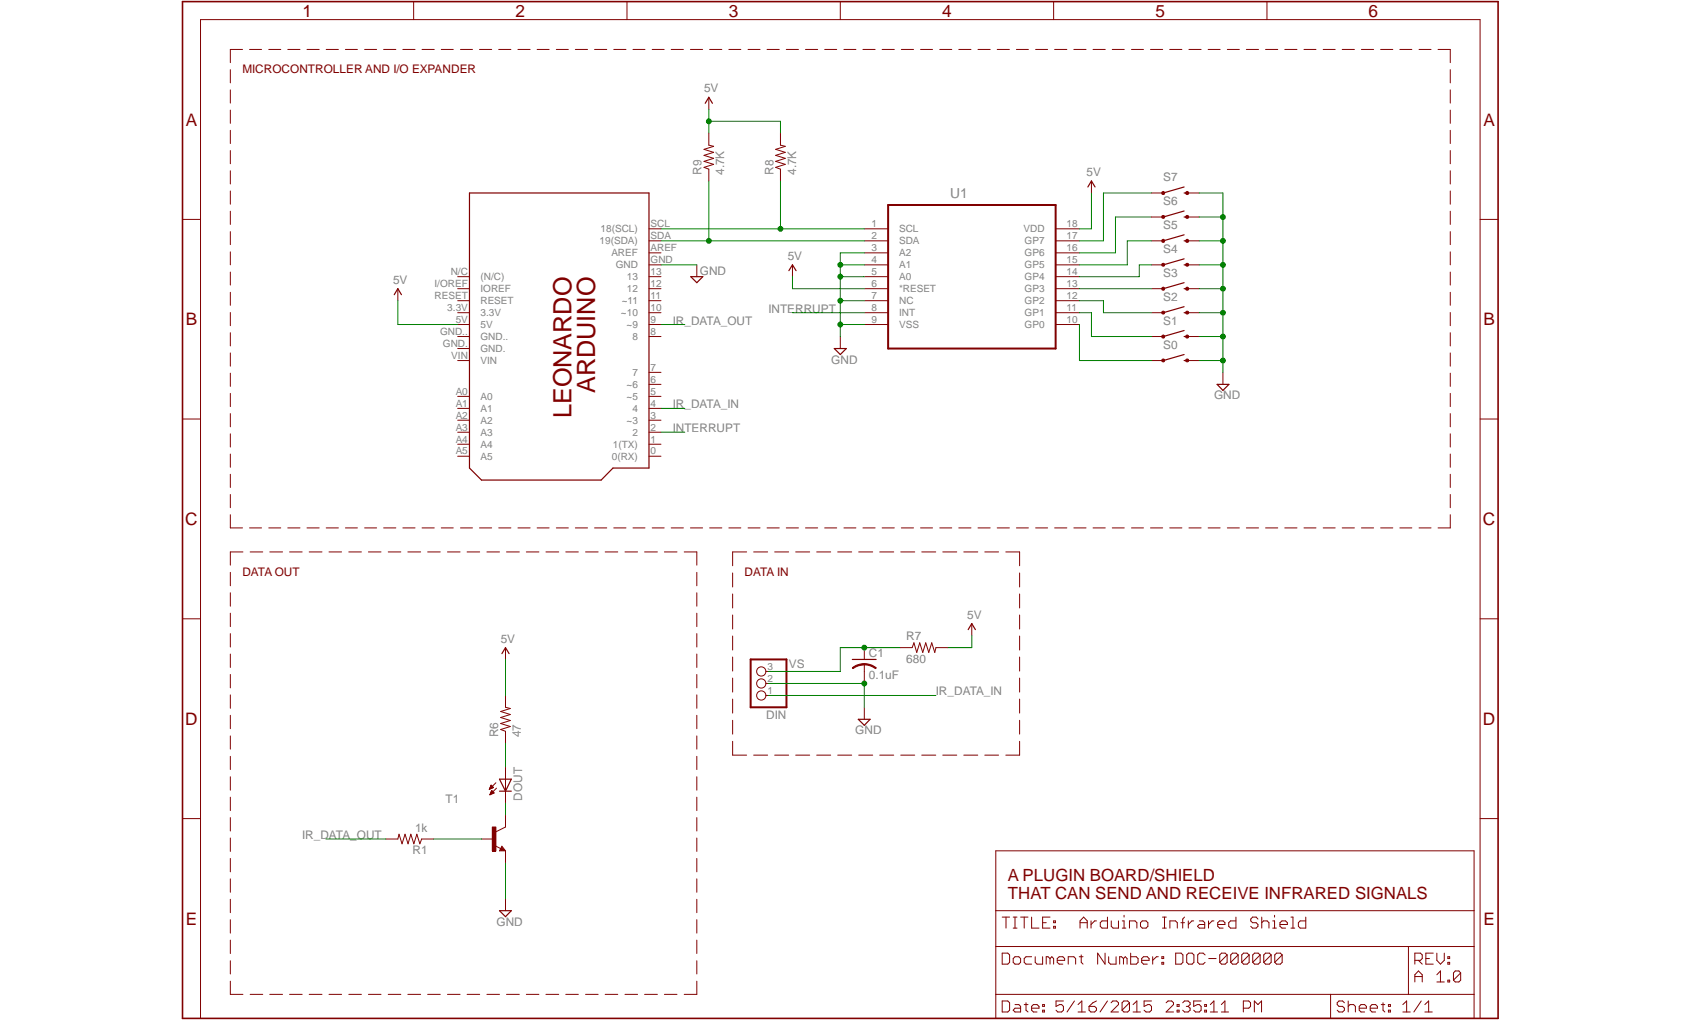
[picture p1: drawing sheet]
<svg xmlns="http://www.w3.org/2000/svg" width="356mm" height="216mm" viewBox="0 0 356 216" stroke-linecap="round" stroke-linejoin="round" font-family="sans-serif">
<g fill="none" stroke="#800000" stroke-width=".21">
<path d="M48.7 14.7v2.8M48.7 19v2.8M51.3 10.5h-2.6v2.8M52.8 10.5h2.5M56.9 10.5h2.5M60.9 10.5h2.6M64.9 10.5h2.6M69 10.5h2.6M73.1 10.5h2.5M77.1 10.5h2.6M81.2 10.5h2.5M85.2 10.5h2.6"/>
<path d="M89.3 10.5h2.6M93.3 10.5h2.6M97.4 10.5h2.5M101.4 10.5h2.6M105.5 10.5h2.6M109.6 10.5h2.5M113.6 10.5h2.6M117.7 10.5h2.5M121.7 10.5h2.6M125.8 10.5h2.6M129.8 10.5h2.6M133.9 10.5h2.5"/>
<path d="M138 10.5h2.5M142 10.5h2.6M146 10.5h2.6M150.1 10.5h2.6M154.2 10.5h2.5M158.2 10.5h2.6M162.3 10.5h2.5M166.3 10.5h2.6M170.4 10.5h2.6M174.5 10.5h2.5M178.5 10.5h2.6M182.5 10.5h2.6"/>
<path d="M186.6 10.5h2.6M190.7 10.5h2.6M194.7 10.5h2.6M198.8 10.5h2.5M202.8 10.5h2.6M206.9 10.5h2.6M210.9 10.5h2.6M215 10.5h2.6M219.1 10.5h2.5M223.1 10.5h2.6M227.2 10.5h2.5M231.2 10.5h2.6"/>
<path d="M235.3 10.5h2.5M239.4 10.5h2.5M243.4 10.5h2.6M247.4 10.5h2.6M251.5 10.5h2.6M255.6 10.5h2.5M259.6 10.5h2.6M263.7 10.5h2.5M267.7 10.5h2.6M271.8 10.5h2.6M275.8 10.5h2.6M279.9 10.5h2.5"/>
<path d="M283.9 10.5h2.6M288 10.5h2.6M292.1 10.5h2.5M296.1 10.5h2.6M300.2 10.5h2.5M304.2 10.5h2.6v2.8M306.8 14.7v2.8M306.8 19v2.8M48.7 23.3v2.8M48.7 27.6v2.8M48.7 31.8v2.8M48.7 36.1v2.8"/>
<path d="M306.8 23.3v2.8M306.8 27.6v2.8M306.8 31.8v2.8M306.8 36.1v2.8M48.7 40.4v2.8M48.7 44.7v2.8M48.7 49v2.7M48.7 53.3v2.7M48.7 57.5v2.8M167.6 56v2.5M306.8 40.4v2.8M306.8 44.7v2.8"/>
<path d="M306.8 49v2.7M306.8 53.3v2.7M306.8 57.5v2.8M48.7 61.8v2.8M48.7 66.1v2.8M48.7 70.4v2.8M48.7 74.6v2.8M48.7 78.9v2.8M177.8 71.2v2.5M306.8 61.8v2.8M306.8 66.1v2.8M306.8 70.4v2.8"/>
<path d="M306.8 74.6v2.8M306.8 78.9v2.8M48.7 83.2v2.8M48.7 87.5v2.8M48.7 91.7v2.8M48.7 96v2.8M306.8 83.2v2.8M306.8 87.5v2.8M306.8 91.7v2.8M306.8 96v2.8M48.7 108.8v2.8h2.6M48.7 100.3v2.8"/>
<path d="M48.7 104.6v2.8M51.4 116.7h-2.7v2.8M52.8 111.6h2.5M52.9 116.7h2.7M56.9 111.6h2.5M57.1 116.7h2.7M60.9 111.6h2.6M61.3 116.7h2.6M64.9 111.6h2.6M65.4 116.7h2.7M69 111.6h2.6M69.6 116.7h2.7"/>
<path d="M73.1 111.6h2.5M73.8 116.7h2.7M77.1 111.6h2.6M77.9 116.7h2.7M81.2 111.6h2.5M82.1 116.7h2.7M85.2 111.6h2.6M86.3 116.7h2.7M89.3 111.6h2.6M90.5 116.7h2.6M93.3 111.6h2.6M94.7 116.7h2.6"/>
<path d="M97.4 111.6h2.5M98.8 116.7h2.7M101.4 111.6h2.6M103 116.7h2.7M105.5 111.6h2.6M107.1 116.7h2.8M109.6 111.6h2.5M111.3 116.7h2.7M113.6 111.6h2.6M115.5 116.7h2.7M117.7 111.6h2.5M119.7 116.7h2.6"/>
<path d="M121.7 111.6h2.6M123.9 116.7h2.6M125.8 111.6h2.6M128 116.7h2.7M129.8 111.6h2.6M132.2 116.7h2.7M133.9 111.6h2.5M136.4 116.7h2.7M138 111.6h2.5M140.5 116.7h2.7M142 111.6h2.6M144.7 116.7h2.7v2.8"/>
<path d="M146 111.6h2.6M150.1 111.6h2.6M154.2 111.6h2.5M157.9 116.7h-2.9v2.9M158.2 111.6h2.6M159.4 116.7h3M162.3 111.6h2.5M163.9 116.7h2.9M166.3 111.6h2.6M168.3 116.7h3M170.4 111.6h2.6M172.8 116.7h2.9"/>
<path d="M174.5 111.6h2.5M177.2 116.7h3M178.5 111.6h2.6M181.7 116.7h2.9M182.5 111.6h2.6M186.1 116.7h3M186.6 111.6h2.6M190.5 116.7h3M190.7 111.6h2.6M194.7 111.6h2.6M195 116.7h3M198.8 111.6h2.5"/>
<path d="M199.4 116.7h3M202.8 111.6h2.6M203.9 116.7h2.9M206.9 111.6h2.6M208.3 116.7h2.9M210.9 111.6h2.6M212.8 116.7h2.9v2.9M215 111.6h2.6M219.1 111.6h2.5M223.1 111.6h2.6M227.2 111.6h2.5M231.2 111.6h2.6"/>
<path d="M235.3 111.6h2.5M239.4 111.6h2.5M243.4 111.6h2.6M247.4 111.6h2.6M251.5 111.6h2.6M255.6 111.6h2.5M259.6 111.6h2.6M263.7 111.6h2.5M267.7 111.6h2.6M271.8 111.6h2.6M275.8 111.6h2.6M279.9 111.6h2.5"/>
<path d="M283.9 111.6h2.6M288 111.6h2.6M292.1 111.6h2.5M296.1 111.6h2.6M300.2 111.6h2.5M306.8 100.3v2.8M306.8 104.6v2.8M306.8 108.8v2.8h-2.6M48.7 121v2.9M48.7 125.3v2.9M48.7 129.7v2.8M48.7 134v2.8"/>
<path d="M48.7 138.3v2.8M147.4 121v2.9M147.4 125.3v2.9M147.4 129.7v2.8M147.4 134v2.8M147.4 138.3v2.8M155 121.2v2.9M155 125.6v3M155 130v3M155 134.5v3M155 138.9v3M215.7 121.2v2.9"/>
<path d="M215.7 125.6v3M215.7 130v3M215.7 134.5v3M215.7 138.9v3M48.7 142.6v2.9M48.7 146.9v2.9M48.7 151.3v2.8M48.7 155.6v2.8M48.7 159.9v2.8M147.4 142.6v2.9M147.4 146.9v2.9M147.4 151.3v2.8"/>
<path d="M147.4 155.6v2.8M147.4 159.9v2.8M155 156.8v2.9h2.9M155 143.4v2.9M155 147.8v3M155 152.3v2.9M159.4 159.7h3M163.9 159.7h2.9M168.3 159.7h3M172.8 159.7h2.9M177.2 159.7h3M181.7 159.7h2.9"/>
<path d="M186.1 159.7h3M190.5 159.7h3M195 159.7h3M199.4 159.7h3M203.9 159.7h2.9M208.3 159.7h2.9M215.7 143.4v2.9M215.7 147.8v3M215.7 152.3v2.9M215.7 156.8v2.9h-2.9M48.7 164.3v2.8M48.7 168.6v2.8"/>
<path d="M48.7 172.9v2.8M48.7 177.2v2.8M147.4 164.3v2.8M147.4 168.6v2.8M147.4 172.9v2.8M147.4 177.2v2.8M48.7 181.5v2.9M48.7 185.8v2.9M48.7 190.2v2.8M48.7 194.5v2.8M48.7 198.8v2.8M147.4 181.5v2.9"/>
<path d="M147.4 185.8v2.9M147.4 190.2v2.8M147.4 194.5v2.8M147.4 198.8v2.8M48.7 203.2v2.8M48.7 207.5v2.8h2.7M52.9 210.3h2.7M57.1 210.3h2.7M61.3 210.3h2.6M65.4 210.3h2.7M69.6 210.3h2.7M73.8 210.3h2.7"/>
<path d="M77.9 210.3h2.7M82.1 210.3h2.7M86.3 210.3h2.7M90.5 210.3h2.6M94.7 210.3h2.6M98.8 210.3h2.7M103 210.3h2.7M107.1 210.3h2.8M111.3 210.3h2.7M115.5 210.3h2.7M119.7 210.3h2.6M123.9 210.3h2.6"/>
<path d="M128 210.3h2.7M132.2 210.3h2.7M136.4 210.3h2.7M140.5 210.3h2.7M147.4 203.2v2.8M147.4 207.5v2.8h-2.7M248.7 201.5h1.2l.3 .4v1.6l-.3 .4h-1.2zM251 201.9l.4-.4h.8l.4 .4v1.6l-.4 .4h-.8l-.4-.4zM254.9 201.9l-.4-.4h-.8l-.3 .4v1.6l.3 .4h.8l.4-.4M255.7 202.7h1.6M259.6 201.9v1.6l-.4 .4h-.8l-.4-.4M259.6 201.9l-.4-.4h-.8l-.4 .4v1.6"/>
<path d="M259.6 201.9l-1.6 1.6M261.9 201.9v1.6l-.4 .4h-.8l-.4-.4M261.9 201.9l-.4-.4h-.8l-.4 .4v1.6M261.9 201.9l-1.6 1.6M264.2 201.9v1.6l-.4 .4h-.7l-.4-.4M264.2 201.9l-.4-.4h-.7l-.4 .4v1.6M264.2 201.9l-1.5 1.6M266.6 201.9v1.6l-.5 .4h-.7l-.4-.4M266.6 201.9l-.5-.4h-.7l-.4 .4v1.6M266.6 201.9l-1.6 1.6M268.9 201.9v1.6l-.4 .4h-.8l-.4-.4M268.9 201.9l-.4-.4h-.8l-.4 .4v1.6"/>
<path d="M268.9 201.9l-1.6 1.6M271.2 201.9v1.6l-.4 .4h-.8l-.3-.4M271.2 201.9l-.4-.4h-.8l-.3 .4v1.6M271.2 201.9l-1.5 1.6M299.3 207.6v-1.5l.8-.8 .8 .8v1.5M299.3 206.5h1.6M304 206.1l.7-.8v2.3M304 207.6h1.5M306.3 207.3h.4v.3h-.4zM309 205.7v1.6l-.4 .3h-.8l-.3-.3M309 205.7l-.4-.4h-.8l-.3 .4v1.6M309 205.7l-1.5 1.6"/>
</g>
<path d="M166.9 57.2l.7-1.2 .8 1.2M176.5 73.7h2.5l-1.2 1.3zM250.5 76.2h.6M250.5 75l-4.4 1.2" fill="none" stroke="#800000" stroke-width=".25"/>
<path d="M245.8 76h.5v.5h-.5z" fill-rule="evenodd" fill="#800000"/>
<path d="M245.8 76h.5v.5h-.5z" fill="none" stroke="#800000" stroke-width=".21"/>
<path d="M250.9 76h.5v.5h-.5l-.1-.3z" fill-rule="evenodd" fill="#800000"/>
<path d="M243.5 76.2h2.6M250.9 76h.5v.5h-.5l-.1-.3zM251.1 76.2h2.6" fill="none" stroke="#800000" stroke-width=".21"/>
<path d="M250.5 71.2h.6M250.5 69.9l-4.4 1.3" fill="none" stroke="#800000" stroke-width=".25"/>
<path d="M245.8 71l.3-.2 .2 .2v.4h-.5z" fill-rule="evenodd" fill="#800000"/>
<path d="M245.8 71l.3-.2 .2 .2v.4h-.5z" fill="none" stroke="#800000" stroke-width=".21"/>
<path d="M250.9 71l.2-.2 .3 .2v.4h-.5l-.1-.2z" fill-rule="evenodd" fill="#800000"/>
<path d="M243.5 71.2h2.6M250.9 71l.2-.2 .3 .2v.4h-.5l-.1-.2zM251.1 71.2h2.6" fill="none" stroke="#800000" stroke-width=".21"/>
<path d="M250.5 66.1h.6M250.5 64.9l-4.4 1.2" fill="none" stroke="#800000" stroke-width=".25"/>
<path d="M245.8 65.9h.5v.4h-.5z" fill-rule="evenodd" fill="#800000"/>
<path d="M245.8 65.9h.5v.4h-.5z" fill="none" stroke="#800000" stroke-width=".21"/>
<path d="M250.9 65.9h.5v.4h-.5l-.1-.2z" fill-rule="evenodd" fill="#800000"/>
<path d="M243.5 66.1h2.6M250.9 65.9h.5v.4h-.5l-.1-.2zM251.1 66.1h2.6" fill="none" stroke="#800000" stroke-width=".21"/>
<path d="M250.5 59.8l-4.4 1.2M250.5 61h.6" fill="none" stroke="#800000" stroke-width=".25"/>
<path d="M245.8 60.8l.3-.1 .2 .1v.5h-.5z" fill-rule="evenodd" fill="#800000"/>
<path d="M245.8 60.8l.3-.1 .2 .1v.5h-.5z" fill="none" stroke="#800000" stroke-width=".21"/>
<path d="M250.9 60.8l.2-.1 .3 .1v.5h-.5l-.1-.3z" fill-rule="evenodd" fill="#800000"/>
<path d="M243.5 61h2.6M250.9 60.8l.2-.1 .3 .1v.5h-.5l-.1-.3zM251.1 61h2.6" fill="none" stroke="#800000" stroke-width=".21"/>
<path d="M250.5 56h.6M250.5 54.7l-4.4 1.3" fill="none" stroke="#800000" stroke-width=".25"/>
<path d="M245.8 55.8h.5v.4h-.5z" fill-rule="evenodd" fill="#800000"/>
<path d="M245.8 55.8h.5v.4h-.5z" fill="none" stroke="#800000" stroke-width=".21"/>
<path d="M250.9 55.8h.5v.4h-.5l-.1-.2z" fill-rule="evenodd" fill="#800000"/>
<path d="M243.5 56h2.6M250.9 55.8h.5v.4h-.5l-.1-.2zM251.1 56h2.6" fill="none" stroke="#800000" stroke-width=".21"/>
<path d="M250.5 50.9h.6M250.5 49.7l-4.4 1.2" fill="none" stroke="#800000" stroke-width=".25"/>
<path d="M245.8 50.7l.3-.1 .2 .1v.5h-.5z" fill-rule="evenodd" fill="#800000"/>
<path d="M245.8 50.7l.3-.1 .2 .1v.5h-.5z" fill="none" stroke="#800000" stroke-width=".21"/>
<path d="M250.9 50.7l.2-.1 .3 .1v.5h-.5l-.1-.3z" fill-rule="evenodd" fill="#800000"/>
<path d="M243.5 50.9h2.6M250.9 50.7l.2-.1 .3 .1v.5h-.5l-.1-.3zM251.1 50.9h2.6" fill="none" stroke="#800000" stroke-width=".21"/>
<path d="M250.5 45.9h.6M250.5 44.6l-4.4 1.3" fill="none" stroke="#800000" stroke-width=".25"/>
<path d="M245.8 45.6h.5v.5h-.5z" fill-rule="evenodd" fill="#800000"/>
<path d="M245.8 45.6h.5v.5h-.5z" fill="none" stroke="#800000" stroke-width=".21"/>
<path d="M250.9 45.6h.5v.5h-.5l-.1-.2z" fill-rule="evenodd" fill="#800000"/>
<path d="M243.5 45.9h2.6M250.9 45.6h.5v.5h-.5l-.1-.2zM251.1 45.9h2.6" fill="none" stroke="#800000" stroke-width=".21"/>
<path d="M250.5 39.5l-4.4 1.3M250.5 40.8h.6" fill="none" stroke="#800000" stroke-width=".25"/>
<path d="M245.8 40.6l.3-.1 .2 .1v.5h-.5z" fill-rule="evenodd" fill="#800000"/>
<path d="M245.8 40.6l.3-.1 .2 .1v.5h-.5z" fill="none" stroke="#800000" stroke-width=".21"/>
<path d="M250.9 40.6l.2-.1 .3 .1v.5h-.5l-.1-.3z" fill-rule="evenodd" fill="#800000"/>
<path d="M230.9 38.3v2.5M147.4 56v2.5M243.5 40.8h2.6M250.9 40.6l.2-.1 .3 .1v.5h-.5l-.1-.3zM251.1 40.8h2.6M84.2 61v2.6M258.7 78.7v2.6M106.9 136.9v2.5M104.7 178.8l1.2 .7M106.2 178.9l.7 1h-1.2zM106.9 174.9l-2 1M106.9 190v2.6" fill="none" stroke="#800000" stroke-width=".21"/>
<path d="M230.1 39.5l.8-1.2 .7 1.2M146.1 58.5h2.6l-1.3 1.3zM83.4 62.3l.8-1.3 .7 1.3M257.5 81.3h2.5l-1.3 1.2zM106.2 138.2l.7-1.3 .8 1.3M106.2 179.5l.1 .2h-.4l.3-.5 .5 .6h-.8M105.7 192.6h2.5l-1.3 1.2z" fill="none" stroke="#800000" stroke-width=".25"/>
<path d="M104.1 174.9h.8v5.1h-.8z" fill-rule="evenodd" fill="#800000"/>
<g fill="none" stroke="#800000" stroke-width=".21">
<path d="M87.5 .3v3.8M132.6 .3v3.8M177.8 .3v3.8M222.9 .3v3.8M268 .3v3.8M149.9 20.6v2.5M149.9 28.2v2.5l1.1 .2-2.1 .7 2.1 .6-2.1 .7 2.1 .6-2.1 .6 2.1 .7-2.1 .6 1 .4v2.5M165.1 28.2v2.5l1 .2-2 .7 2 .6-2 .7 2 .6-2 .6 2 .7-2 .6 1 .4v2.5M38.6 46.4h3.8M96.8 58.5h2.5M137.3 48.4h2.5M137.3 50.9h2.5"/>
<path d="M137.3 53.5h2.5M137.3 56h2.5M137.3 58.5h2.5M182.8 48.4h5.1M182.8 50.9h5.1M182.8 53.5h5.1M182.8 56h5.1M182.8 58.5h5.1M223.3 48.4h5M223.3 50.9h5M223.3 53.5h5M223.3 56h5"/>
<path d="M223.3 58.5h5M313.1 46.4h3.8M96.8 61h2.5M96.8 63.6h2.5M96.8 66.1h2.5M96.8 68.6h2.5M96.8 71.2h2.5M96.8 76.2h2.5M96.8 73.7h2.5M137.3 61h2.5M137.3 63.6h2.5M137.3 66.1h2.5"/>
<path d="M137.3 68.6h2.5M137.3 71.2h2.5M137.3 78.7h2.5M182.8 61h5.1M182.8 63.6h5.1M182.8 66.1h5.1M182.8 68.6h5.1M223.3 61h5M223.3 63.6h5M223.3 66.1h5M223.3 68.6h5M38.6 88.6h3.8"/>
<path d="M96.8 83.8h2.5M96.8 86.4h2.5M96.8 88.9h2.5M96.8 91.4h2.5M96.8 93.9h2.5M96.8 96.5h2.5M137.3 81.3h2.5M137.3 83.8h2.5M137.3 86.4h2.5M137.3 88.9h2.5M137.3 91.4h2.5M137.3 93.9h2.5"/>
<path d="M137.3 96.5h2.5M313.1 88.6h3.8M38.6 130.9h3.8M190.4 136.9h2.6l.3-1 .6 2.1 .7-2.1 .6 2.1 .6-2.1 .7 2.1 .6-2.1 .6 2.1 .3-1.1h2.5M205.6 131.9v2.5M313.1 130.9h3.8M106.9 147.1v2.5l1 .2-2 .7 2 .6-2 .6 2 .7-2 .6 2 .6-2 .7 1 .3v2.6M162 147.1h.6M162 144.5h.6M162 142h.6M182.8 140.5v1.5M182.8 149.6v2.5"/>
<path d="M38.6 173.1h3.8M101.9 177.4h2.5M103.5 166.9h.1M103.5 166.8h.3M103.6 166.7h.4M103.6 166.6h.6M103.6 168h.1M103.7 166.5h.7M103.7 167.9h.2M103.7 166.5h.6M103.7 167.9h.4M103.8 166.4h.4"/>
<path d="M103.8 166.2h.3M103.8 167.8h.5M103.8 166.2h.2M103.8 167.7h.7M103.8 166.1h.1M103.8 167.6h.6M103.8 167.5h.6M103.9 167.4h.4M103.9 167.3h.3M104 167.2h.1M104.1 174.9h.8v5.1h-.8zM104.4 166.5l-.5-.5-.4 .9"/>
<path d="M104.4 166.5l-.9 .4M104.5 167.7l-.5-.5-.4 .9M104.5 167.7l-.9 .4M104.9 165.5l-1.4 1.4M105 166.7l-1.4 1.4M106.9 162.2v7.6M106.9 172.3v2.6M106.9 179.9v2.6M210.7 179.9h101.1v35.4h-101.1zM313.1 173.1h3.8M210.7 192.6h101.1M212 193.9h1.6"/>
<path d="M212.8 193.9v2.4M214.3 193.9h.8M214.3 196.3h.8M214.7 193.9v2.4M215.9 193.9h1.6M216.7 193.9v2.4M218.2 193.9v2.4h1.6M220.6 195.1h.7M222.1 193.9h-1.5v2.4h1.5M222.9 194.7h.4v.4h-.4zM222.9 195.9h.4v.4h-.4zM228.5 195.1h1.5"/>
<path d="M228.5 196.3v-1.6l.7-.8 .8 .8v1.6M230.8 194.7v1.6M231.9 194.7h-.3l-.8 .8M234.3 193.9v2.4h-1.2l-.4-.4v-.8l.4-.4h1.2M235.1 194.7v1.2l.4 .4h1.1v-1.6M237.4 196.3h.8M237.4 194.7h.4v1.6M237.8 193.5v.4M238.9 196.3v-1.6h1.2l.4 .4v1.2M241.3 195.1l.3-.4h.8l.4 .4v.8l-.4 .4h-.8l-.3-.4zM245.9 193.9h.8M245.9 196.3h.8"/>
<path d="M246.3 193.9v2.4M247.5 196.3v-1.6h1.2l.3 .4v1.2M249.8 195.1h.8M250.6 193.9l-.4 .5v1.9M251.4 194.7v1.6M252.5 194.7h-.4l-.7 .8M253.7 194.7h.8l.3 .4v1.2h-1.1l-.4-.4 .4-.4h1.1M255.7 194.7v1.6M256.8 194.7h-.4l-.7 .8M257.6 195.5h1.5v-.4l-.4-.4h-.7l-.4 .4v.8l.4 .4h.7M261.5 193.9v2.4h-1.2l-.4-.4v-.8l.4-.4h1.2M266.1 194.4l-.4-.5h-.7l-.4 .5v.3l.4 .4h.7l.4 .4v.4l-.4 .4h-.7l-.4-.4"/>
<path d="M266.9 195.1l.4-.4h.8l.3 .4v1.2M266.9 193.9v2.4M269.2 196.3h.8M269.2 194.7h.4v1.6M269.6 193.5v.4M270.8 195.5h1.5v-.4l-.4-.4h-.7l-.4 .4v.8l.4 .4h.7M273.1 193.9h.4v2.4M273.1 196.3h.8M276.2 193.9v2.4h-1.2l-.3-.4v-.8l.3-.4h1.2M42.4 215.3v-211.2h270.7v211.2M210.7 200.2h101.1M210.7 210.3h101.1"/>
<path d="M212 201.5h1.2l.4 .4v1.6l-.4 .4h-1.2zM212 211.7h1.2l.4 .3v1.6l-.4 .4h-1.2zM214.3 202.7l.4-.4h.8l.4 .4v.8l-.4 .4h-.8l-.4-.4zM214.7 212.4h.8l.4 .4v1.2h-1.2l-.4-.4 .4-.4h1.2M216.7 212.4h.8M217 212v1.6l.5 .4M218.2 213.2h1.6v-.4l-.4-.4h-.8l-.4 .4v.8l.4 .4h.8M218.2 202.3h-1.2l-.3 .4v.8l.3 .4h1.2M219 202.3v1.2l.4 .4h1.2v-1.6M220.6 213.6h.3v.4h-.3zM220.6 212.4h.3v.4h-.3zM222.1 202.7l.4-.4 .4 .4v1.2"/>
<path d="M222.1 202.7l-.4-.4h-.4v1.6M222.1 202.7v1.2M223.6 203.1h1.6v-.4l-.4-.4h-.7l-.5 .4v.8l.5 .4h.7M225 211.7h-1.6v1.1l.8-.4h.4l.4 .4v.8l-.4 .4h-.8l-.4-.4M226 203.9v-1.6h1.2l.3 .4v1.2M227.3 211.7l-1.6 2.3M228 214h1.6M228 212.4l.9-.7v2.3M228.3 202.3h.8M228.7 201.9v1.6l.4 .4M230.4 212.8h1.2l.3 .4v.4l-.3 .4h-.8l-.4-.4zM231.9 211.7l-.7 .3-.8 .8"/>
<path d="M233.8 201.5v2.4l-1.6-2.4v2.4M234.3 211.7l-1.6 2.3M234.5 202.3v1.2l.4 .4h1.2v-1.6M235 212l.4-.3h.8l.4 .3v.4l-1.6 1.6h1.6M237.7 202.7l-.5-.4h-.3v1.6M237.7 202.7v1.2M237.7 202.7l.3-.4 .4 .4v1.2M238.9 212v1.6l-.4 .4h-.8l-.3-.4M238.9 212l-.4-.3h-.8l-.3 .3v1.6M238.9 212l-1.5 1.6M239.2 201.5v2.4h1.2l.3-.4v-.8l-.3-.4h-1.2M239.7 214h1.6"/>
<path d="M239.7 212.4l.8-.7v2.3M241.5 203.1h1.6v-.4l-.4-.4h-.8l-.4 .4v.8l.4 .4h.8M243.6 211.7h-1.6v1.1l.8-.4h.4l.4 .4v.8l-.4 .4h-.8l-.4-.4M243.8 202.3v1.6M245 202.3h-.4l-.8 .8M245.8 203.5h.4v.4h-.4zM245.8 202.3h.4v.4h-.4zM246.7 212l.4-.3h.8l.3 .3v.4l-1.5 1.6h1.5M249 213.6h.4v.4h-.4zM249 212.4h.4v.4h-.4zM250.2 212l.4-.3h.7l.5 .3v.4l-.5 .4M251 212.8h.3"/>
<path d="M251.3 212.8l.5 .4v.4l-.5 .4h-.7l-.4-.4M254.1 211.7h-1.6v1.1l.8-.4h.4l.4 .4v.8l-.4 .4h-.8l-.4-.4M254.8 213.6h.4v.4h-.4zM254.8 212.4h.4v.4h-.4zM256 214h1.6M256 212.4l.8-.7v2.3M258.4 214h1.5M258.4 212.4l.7-.7v2.3M263 213.2h1.2l.3-.4v-.8l-.3-.3h-1.2v2.3M265.3 214v-2.3l.8 .7 .8-.7v2.3M281.5 210.3v5M284.4 212l-.4-.3h-.7l-.4 .3v.4l.4 .4h.7l.4 .4v.4l-.4 .4h-.7l-.4-.4"/>
<path d="M285.2 212.8l.4-.4h.7l.4 .4v1.2M285.2 211.7v2.3M287.5 213.2h1.6v-.4l-.4-.4h-.8l-.4 .4v.8l.4 .4h.8M289.9 213.2h1.5v-.4l-.4-.4h-.8l-.3 .4v.8l.3 .4h.8M292.2 212.4h.7M292.6 212v1.6l.3 .4M293.7 213.6h.4v.4h-.4zM293.7 212.4h.4v.4h-.4zM296.8 214h1.5M296.8 212.4l.8-.7v2.3M297.9 200.2v10.1M299.3 203.1h1.2l.4-.4v-.8l-.4-.4h-1.2v2.4"/>
<path d="M300.1 203.1l.8 .8M300.7 211.7l-1.6 2.3M301.4 214h1.6M301.4 212.4l.8-.7v2.3M301.6 202.7h.8M303.2 201.5h-1.6v2.4h1.6M304 201.5v1.6l.7 .8 .8-.8v-1.6M306.3 203.5h.4v.4h-.4zM306.3 202.3h.4v.4h-.4z"/>
<circle cx="161" cy="147.1" r=".98"/>
<circle cx="161" cy="144.5" r=".98"/>
<circle cx="161" cy="142" r=".98"/>
</g>
<path d="M149.2 21.8l.7-1.2 .8 1.2M99.3 40.8h38v58.2h-7.6l-2.5 2.5h-25.3l-2.6-2.5zM180.3 139.4h5M204.8 133.1l.8-1.2 .7 1.2M181.6 152.1h2.5l-1.3 1.3zM105.7 164.8h2.5l-1.3 2.5zM105.7 167.3h2.5" fill="none" stroke="#800000" stroke-width=".25"/>
<path d="M38.6 .3h278.3v215h-278.3z" fill="none" stroke="#800000" stroke-width=".34"/>
<path d="M187.9 43.3h35.4v30.4h-35.4zM158.8 139.4h7.6v10.2h-7.6z" fill="none" stroke="#800000" stroke-width=".42"/>
<path d="M182.8 140.3a4 4 0 0 1 2.6 .9l-.2 .2a3.9 3.9 0 0 0-2.4-.8z" fill-rule="evenodd" fill="#800000"/>
<path d="M182.8 140.3a4 4 0 0 1 2.6 .9l-.2 .2a3.9 3.9 0 0 0-2.4-.8z" fill="none" stroke="#800000" stroke-width=".21"/>
<path d="M180.3 141.2a3.6 3.6 0 0 1 2.5-.9v.3a4.1 4.1 0 0 0-2.4 .8z" fill-rule="evenodd" fill="#800000"/>
<path d="M182.8 136.9v2.5M180.3 141.2a3.6 3.6 0 0 1 2.5-.9v.3a4.1 4.1 0 0 0-2.4 .8zM182.8 142v2.5M81.6 177.4h2.6l.2-1 .6 2 .7-2 .6 2 .6-2 .6 2 .7-2 .6 2 .4-1h2.5" fill="none" stroke="#800000" stroke-width=".21"/>
<path d="M165.1 38.3v10.1M139.8 48.4h43" fill="none" stroke="#008000" stroke-width=".21"/>
<circle cx="165.1" cy="48.4" r=".51" fill="#008000"/>
<g fill="none" stroke="#008000" stroke-width=".21">
<path d="M149.9 38.3v12.6M139.8 50.9h43"/>
<circle cx="165.1" cy="48.4" r=".51"/>
</g>
<circle cx="149.9" cy="50.9" r=".51" fill="#008000"/>
<g fill="none" stroke="#008000" stroke-width=".21">
<path d="M149.9 23.1v5.1M149.9 25.7h15.2v2.5M167.6 58.5v2.5h15.2M230.9 40.8v7.6h-2.6M84.2 63.6v5h12.6M205.6 134.4v2.5h-5.1"/>
<circle cx="149.9" cy="50.9" r=".51"/>
</g>
<circle cx="149.9" cy="25.7" r=".51" fill="#008000"/>
<g fill="none" stroke="#008000" stroke-width=".21">
<path d="M177.8 56h5M177.8 58.5h5M182.8 53.5h-5v17.7M177.8 68.6h5M106.9 139.4v7.7"/>
<circle cx="149.9" cy="25.7" r=".51"/>
</g>
<circle cx="177.8" cy="68.6" r=".51" fill="#008000"/>
<circle cx="177.8" cy="68.6" r=".51" fill="none" stroke="#008000" stroke-width=".21"/>
<circle cx="177.8" cy="58.5" r=".51" fill="#008000"/>
<circle cx="177.8" cy="58.5" r=".51" fill="none" stroke="#008000" stroke-width=".21"/>
<circle cx="177.8" cy="56" r=".51" fill="#008000"/>
<g fill="none" stroke="#008000" stroke-width=".21">
<path d="M177.8 63.6h5"/>
<circle cx="177.8" cy="56" r=".51"/>
</g>
<circle cx="177.8" cy="63.6" r=".51" fill="#008000"/>
<g fill="none" stroke="#008000" stroke-width=".21">
<path d="M253.7 40.8h5v37.9M253.7 56h5M253.7 50.9h5M253.7 45.9h5M253.7 76.2h5M253.7 71.2h5M253.7 66.1h5M253.7 61h5"/>
<circle cx="177.8" cy="63.6" r=".51"/>
</g>
<circle cx="258.7" cy="76.2" r=".51" fill="#008000"/>
<circle cx="258.7" cy="76.2" r=".51" fill="none" stroke="#008000" stroke-width=".21"/>
<circle cx="258.7" cy="71.2" r=".51" fill="#008000"/>
<circle cx="258.7" cy="71.2" r=".51" fill="none" stroke="#008000" stroke-width=".21"/>
<circle cx="258.7" cy="66.1" r=".51" fill="#008000"/>
<circle cx="258.7" cy="66.1" r=".51" fill="none" stroke="#008000" stroke-width=".21"/>
<circle cx="258.7" cy="61" r=".51" fill="#008000"/>
<circle cx="258.7" cy="61" r=".51" fill="none" stroke="#008000" stroke-width=".21"/>
<circle cx="258.7" cy="56" r=".51" fill="#008000"/>
<circle cx="258.7" cy="56" r=".51" fill="none" stroke="#008000" stroke-width=".21"/>
<circle cx="258.7" cy="50.9" r=".51" fill="#008000"/>
<circle cx="258.7" cy="50.9" r=".51" fill="none" stroke="#008000" stroke-width=".21"/>
<circle cx="258.7" cy="45.9" r=".51" fill="#008000"/>
<g fill="none" stroke="#008000" stroke-width=".21">
<path d="M139.8 56h7.6M162.6 144.5h20.2v5.1M106.9 182.5v7.5"/>
<circle cx="258.7" cy="45.9" r=".51"/>
</g>
<circle cx="182.8" cy="144.5" r=".51" fill="#008000"/>
<g fill="none" stroke="#008000" stroke-width=".21">
<path d="M243.5 40.8h-10.1v10.1h-5.1M243.5 50.9h-5v5.1h-10.2M243.5 56h-2.5v2.5h-12.7M243.5 45.9h-7.5v7.6h-7.7M139.8 68.6h5.1M167.6 66.1h15.2M228.3 66.1h2.6v5.1h12.6M228.3 63.6h5.1v2.5h10.1M228.3 68.6v7.6h15.2M228.3 61h15.2M139.8 91.4h5.1M139.8 86.4h5.1"/>
<path d="M190.4 136.9h-12.6v5.1h-15.2M106.9 157.2v5M162.6 147.1h35.4M69 177.4h12.6M91.7 177.4h10.2M106.9 169.8v2.5"/>
<circle cx="182.8" cy="144.5" r=".51"/>
</g>
<circle cx="182.8" cy="136.9" r=".51" fill="#008000"/>
<circle cx="182.8" cy="136.9" r=".51" fill="none" stroke="#008000" stroke-width=".21"/>
<g font-size="5.3" fill="#800000">
<text x="125.9" y="83.1" transform="rotate(-90 125.9 83.1)">ARDUINO</text>
<text x="120.9" y="88.4" transform="rotate(-90 120.9 88.4)">LEONARDO</text>
</g>
<g font-size="3.6" fill="#800000">
<text x="64" y="3.5">1</text>
<text x="109.1" y="3.5">2</text>
<text x="154.2" y="3.5">3</text>
<text x="199.3" y="3.5">4</text>
<text x="244.4" y="3.5">5</text>
<text x="289.5" y="3.5">6</text>
<text x="39.3" y="26.5">A</text>
<text x="313.8" y="26.5">A</text>
<text x="39.3" y="68.7">B</text>
<text x="313.8" y="68.7">B</text>
<text x="39.2" y="111">C</text>
<text x="313.7" y="111">C</text>
<text x="39.2" y="153.2">D</text>
<text x="313.7" y="153.2">D</text>
<text x="213.2" y="186.3">A PLUGIN BOARD/SHIELD</text>
<text x="213.2" y="190.1">THAT CAN SEND AND RECEIVE INFRARED SIGNALS</text>
<text x="39.3" y="195.5">E</text>
<text x="313.8" y="195.5">E</text>
</g>
<text font-size="2.9" fill="#808080" x="201" y="41.9">U1</text>
<g font-size="2.5" fill="#800000">
<text x="51.3" y="15.5">MICROCONTROLLER AND I/O EXPANDER</text>
<text x="51.3" y="121.8">DATA OUT</text>
<text x="157.5" y="121.8">DATA IN</text>
</g>
<g font-size="2.5" fill="#808080">
<text x="148.9" y="19.6">5V</text>
<text x="148.4" y="37" transform="rotate(-90 148.4 37)">R9</text>
<text x="153.2" y="37" transform="rotate(-90 153.2 37)">4.7K</text>
<text x="163.6" y="37" transform="rotate(-90 163.6 37)">R8</text>
<text x="168.4" y="37" transform="rotate(-90 168.4 37)">4.7K</text>
<text x="229.9" y="37.3">5V</text>
<text x="246.1" y="38.3">S7</text>
<text x="246.1" y="43.3">S6</text>
<text x="246.1" y="53.5">S4</text>
<text x="246.1" y="48.4">S5</text>
<text x="148" y="58.1">GND</text>
<text x="166.6" y="55">5V</text>
<text x="246.1" y="58.5">S3</text>
<text x="83.1" y="60">5V</text>
<text x="246.1" y="63.6">S2</text>
<text x="142.3" y="68.6">IR_DATA_OUT</text>
<text x="162.6" y="66.1">INTERRUPT</text>
<text x="246.1" y="68.6">S1</text>
<text x="175.9" y="76.9">GND</text>
<text x="246.1" y="73.7">S0</text>
<text x="142.3" y="86.4">IR_DATA_IN</text>
<text x="256.8" y="84.5">GND</text>
<text x="142.3" y="91.4">INTERRUPT</text>
<text x="204.6" y="130.9">5V</text>
<text x="105.9" y="135.9">5V</text>
<text x="191.7" y="135.4">R7</text>
<text x="166.9" y="141.2">VS</text>
<text x="183.8" y="143.6">0.1uF</text>
<text x="183.8" y="138.9">C1</text>
<text x="191.7" y="140.2">680</text>
<text x="198" y="147.1">IR_DATA_IN</text>
<text x="105.4" y="155.9" transform="rotate(-90 105.4 155.9)">R6</text>
<text x="110.2" y="155.9" transform="rotate(-90 110.2 155.9)">47</text>
<text x="162.1" y="152">DIN</text>
<text x="180.9" y="155.3">GND</text>
<text x="94.3" y="169.8">T1</text>
<text x="110.4" y="169.3" transform="rotate(-90 110.4 169.3)">DOUT</text>
<text x="63.9" y="177.4">IR_DATA_OUT</text>
<text x="87.8" y="175.9">1k</text>
<text x="87.2" y="180.7">R1</text>
<text x="105" y="195.7">GND</text>
</g>
<g font-size="2.1" fill="#808080">
<text x="126.8" y="51.7">19(SDA)</text>
<text x="127" y="49.1">18(SCL)</text>
<text x="137.6" y="48">SCL</text>
<text x="137.6" y="50.6">SDA</text>
<text x="137.6" y="53.1">AREF</text>
<text x="184.4" y="48">1</text>
<text x="184.4" y="50.6">2</text>
<text x="184.4" y="53.1">3</text>
<text x="190.2" y="49.1">SCL</text>
<text x="190.2" y="51.7">SDA</text>
<text x="216.5" y="49.1">VDD</text>
<text x="216.7" y="51.7">GP7</text>
<text x="225.6" y="53.1">16</text>
<text x="225.6" y="50.6">17</text>
<text x="225.6" y="48">18</text>
<text x="95.3" y="58.2">N/C</text>
<text x="101.6" y="59.3">(N/C)</text>
<text x="129.3" y="54.2">AREF</text>
<text x="130.3" y="56.8">GND</text>
<text x="132.6" y="59.3">13</text>
<text x="137.6" y="55.6">GND</text>
<text x="137.6" y="58.2">13</text>
<text x="184.4" y="55.6">4</text>
<text x="184.4" y="58.2">5</text>
<text x="190.2" y="54.2">A2</text>
<text x="190.2" y="56.8">A1</text>
<text x="190.2" y="59.3">A0</text>
<text x="216.7" y="59.3">GP4</text>
<text x="216.7" y="56.8">GP5</text>
<text x="216.7" y="54.2">GP6</text>
<text x="225.6" y="58.2">14</text>
<text x="225.6" y="55.6">15</text>
<text x="91.9" y="60.7">I/OREF</text>
<text x="91.9" y="63.2">RESET</text>
<text x="94.6" y="65.7">3.3V</text>
<text x="101.6" y="64.3">RESET</text>
<text x="101.6" y="61.8">IOREF</text>
<text x="131.5" y="64.3">~11</text>
<text x="132.6" y="61.8">12</text>
<text x="137.6" y="60.7">12</text>
<text x="137.6" y="63.2">11</text>
<text x="137.6" y="65.7">10</text>
<text x="184.4" y="60.7">6</text>
<text x="184.4" y="63.2">7</text>
<text x="184.4" y="65.7">8</text>
<text x="190.2" y="61.8">*RESET</text>
<text x="190.2" y="64.3">NC</text>
<text x="216.7" y="64.3">GP2</text>
<text x="216.7" y="61.8">GP3</text>
<text x="225.6" y="65.7">11</text>
<text x="225.6" y="63.2">12</text>
<text x="225.6" y="60.7">13</text>
<text x="93.1" y="70.8">GND..</text>
<text x="96.4" y="68.3">5V</text>
<text x="101.6" y="71.9">GND..</text>
<text x="101.6" y="69.4">5V</text>
<text x="101.6" y="66.9">3.3V</text>
<text x="131.4" y="66.9">~10</text>
<text x="132.5" y="69.4">~9</text>
<text x="133.8" y="71.9">8</text>
<text x="137.6" y="68.3">9</text>
<text x="137.6" y="70.8">8</text>
<text x="184.4" y="68.3">9</text>
<text x="190.2" y="66.9">INT</text>
<text x="190.2" y="69.4">VSS</text>
<text x="216.7" y="69.4">GP0</text>
<text x="216.7" y="66.9">GP1</text>
<text x="225.6" y="68.3">10</text>
<text x="93.7" y="73.4">GND.</text>
<text x="95.5" y="75.9">VIN</text>
<text x="101.6" y="77">VIN</text>
<text x="101.6" y="74.5">GND.</text>
<text x="96.4" y="83.5">A0</text>
<text x="132.5" y="82">~6</text>
<text x="133.8" y="79.5">7</text>
<text x="137.6" y="78.4">7</text>
<text x="137.6" y="80.9">6</text>
<text x="137.6" y="83.5">5</text>
<text x="96.4" y="88.5">A2</text>
<text x="96.4" y="86">A1</text>
<text x="101.6" y="89.6">A2</text>
<text x="101.6" y="87.1">A1</text>
<text x="101.6" y="84.6">A0</text>
<text x="132.5" y="84.6">~5</text>
<text x="132.5" y="89.6">~3</text>
<text x="133.8" y="87.1">4</text>
<text x="137.6" y="86">4</text>
<text x="137.6" y="88.5">3</text>
<text x="96.4" y="93.6">A4</text>
<text x="96.4" y="91.1">A3</text>
<text x="101.6" y="94.7">A4</text>
<text x="101.6" y="92.2">A3</text>
<text x="129.6" y="94.7">1(TX)</text>
<text x="133.8" y="92.2">2</text>
<text x="137.6" y="91.1">2</text>
<text x="137.6" y="93.6">1</text>
<text x="96.4" y="96.1">A5</text>
<text x="101.6" y="97.2">A5</text>
<text x="129.4" y="97.2">0(RX)</text>
<text x="137.6" y="96.1">0</text>
<text x="162.4" y="141.6">3</text>
<text x="162.4" y="146.7">1</text>
<text x="162.4" y="144.2">2</text>
</g>
</svg>
